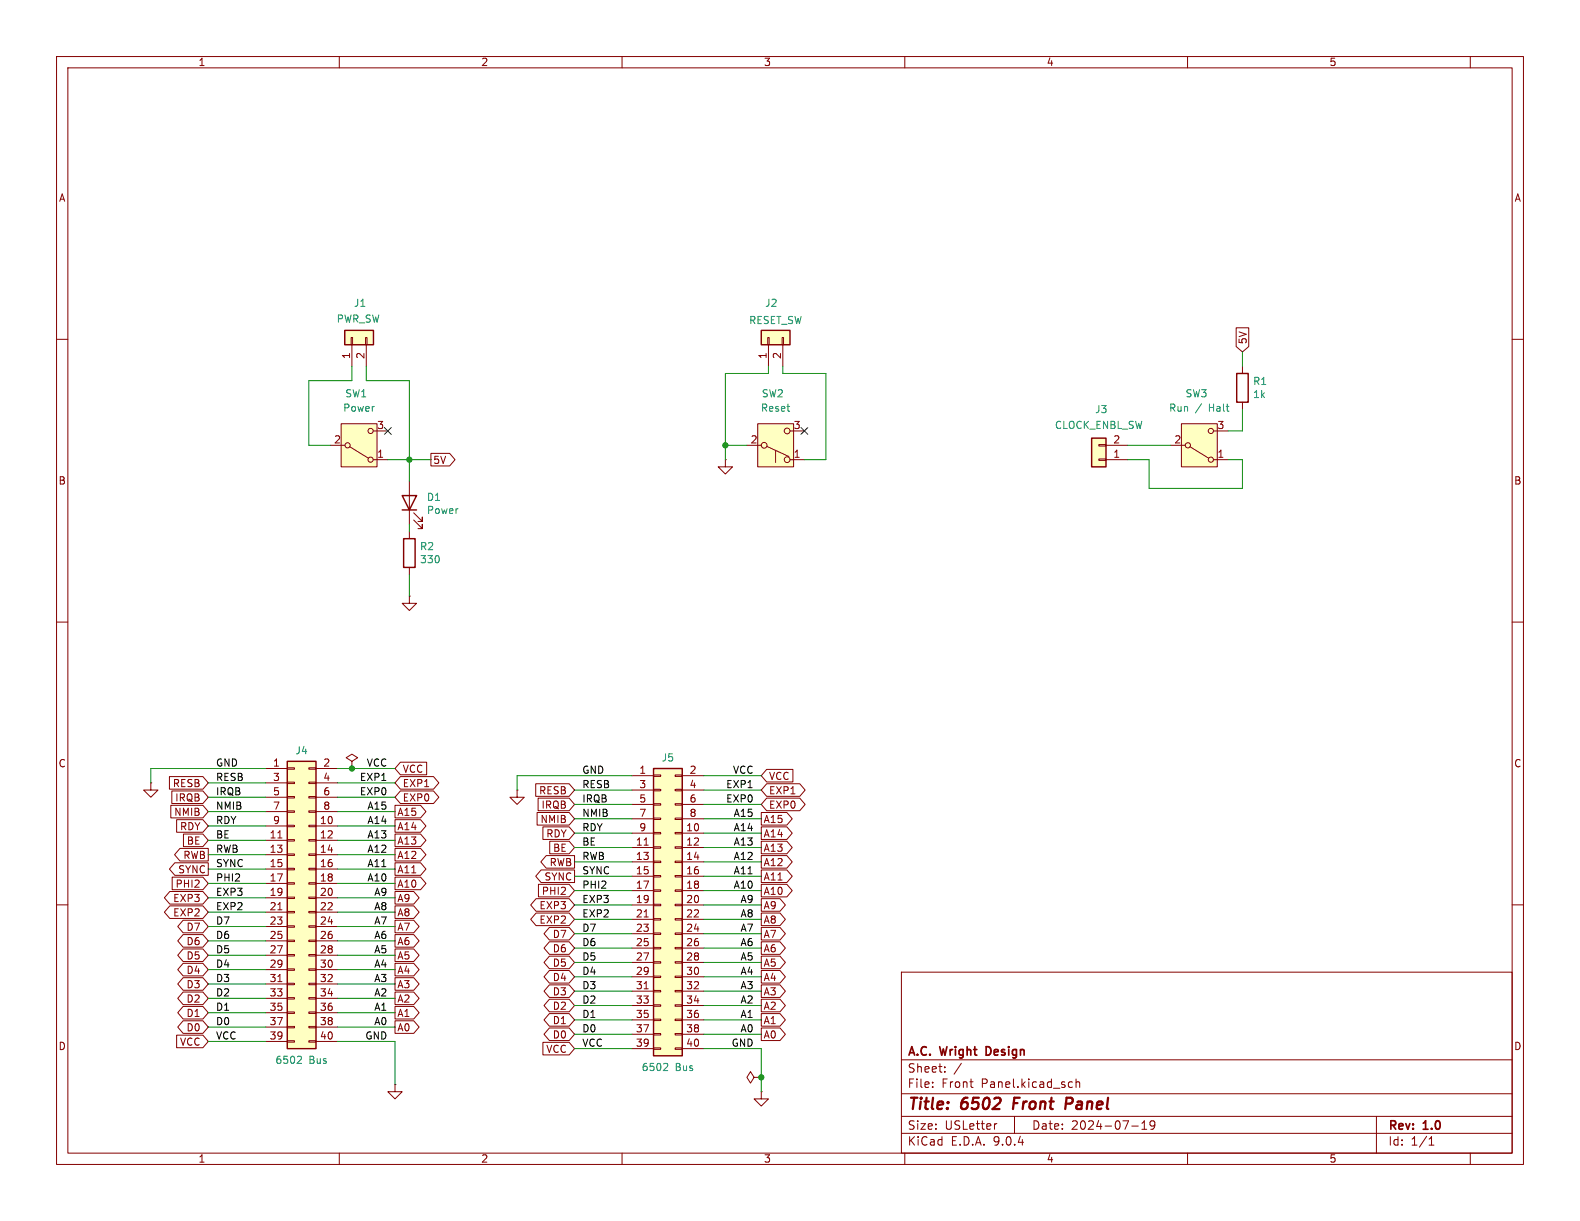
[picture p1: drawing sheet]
<svg xmlns="http://www.w3.org/2000/svg" width="279mm" height="216mm" viewBox="0 0 279 216" stroke-linecap="round" stroke-linejoin="round" font-family="sans-serif">
<g fill="none" stroke="#840000" stroke-width=".18">
<path d="M10 10h259.4v195.9h-259.4zM12 12h255.4v191.9h-255.4zM60 10v2M110 10v2M160 10v2M210 10v2M260 10v2M10 60h2M267.4 60h2M128.3 81.3v1.3h1.2l-1.2 1.2-1.3-1.2h1.3M128.3 81.3h.1M10 110h2"/>
<path d="M267.4 110h2M10 160h2M159.4 171.9h108v32h-108zM267.4 160h2M159.4 197.4h108M159.4 193.4h108M159.4 187.4h108M164.9 192.1v.2M164.9 191.4v.1M167.1 189.4v.2M167.1 188.7v.1M170 188l-1.3 1.9"/>
<path d="M171.5 191.3h.6M171.9 192.3h.2M176.3 198.7l-.3 .1M179.4 197.4v3M189.2 191.3l.4 .1M189.6 192.2l-.4 .1M190.3 191.4l.2-.1 .4 .1v.9M190.3 190.8v1.5M200.1 199.1h1.2M201.9 199.7h.9M201.9 198.6l.5-.4v1.5M204.2 198.8l-.3 .3h-.3l-.2-.3 .1-.5 .4-.1 .2 .1a.99 .99 0 0 1-.3 1.4h-.3"/>
<path d="M243.4 197.4v6.5M60 203.9v2M110 203.9v2M159.4 200.4h108M160 203.9v2M210 203.9v2M252.7 202.5h.9M252.7 201.4l.4-.4v1.5M260 203.9v2"/>
</g>
<path d="M179.4 194.1l-.3 2M189.4 194.1h-.8l-.2 2M189.4 195.1l-.9 .1" fill="none" stroke="#840000" stroke-width=".4"/>
<path d="M174.7 185.1h-.3v1.5h.3" fill="none" stroke="#840000" stroke-width=".3"/>
<path d="M115.6 135.9h5v50.8h-5z" fill="#ffffc2"/>
<path d="M71.1 87.6h2.6l-1.3 2.6zM71.1 90.2h2.6M71.4 95.3h2v5h-2zM115.6 135.9h5v50.8h-5z" fill="none" stroke="#840000" stroke-width=".25"/>
<g fill="none" stroke="#840000" stroke-width=".18">
<path d="M72.4 85.1v7.6M72.4 94v1.3M73.2 91.9l1.5 1.6v-.8v.8h-.8M73.2 90.7l1.5 1.5v-.8v.8h-.8M72.4 105.4v1.3h1.3l-1.3 1.3-1.3-1.3h1.3M72.4 105.4h.1M72.4 100.3v1.3M26.7 138.4v1.3h1.2l-1.2 1.3-1.3-1.3h1.3M26.7 138.4h.1M111.8 137.2h3.8M111.8 139.7h3.8M115.6 137h1.2v.3h-1.2z"/>
<path d="M115.6 139.6h1.2v.2h-1.2zM119.4 137h1.2v.3h-1.2zM119.4 139.6h1.2v.2h-1.2zM120.6 137.2h3.9M120.6 139.7h3.9M111.8 142.2h3.8M111.8 144.8h3.8M111.8 147.3h3.8M111.8 149.9h3.8M111.8 152.4h3.8M111.8 154.9h3.8M111.8 157.5h3.8"/>
<path d="M113.9 149.4h.7M115.6 142.1h1.2v.3h-1.2zM115.6 144.7h1.2v.2h-1.2zM115.6 147.2h1.2v.2h-1.2zM115.6 149.7h1.2v.3h-1.2zM115.6 152.3h1.2v.2h-1.2zM115.6 154.8h1.2v.3h-1.2zM115.6 157.4h1.2v.2h-1.2zM115.6 159.9h1.2v.2h-1.2zM119.4 142.1h1.2v.3h-1.2zM119.4 144.7h1.2v.2h-1.2zM119.4 147.2h1.2v.2h-1.2z"/>
<path d="M119.4 149.7h1.2v.3h-1.2zM119.4 152.3h1.2v.2h-1.2zM119.4 154.8h1.2v.3h-1.2zM119.4 157.4h1.2v.2h-1.2zM119.4 159.9h1.2v.2h-1.2zM120.6 142.2h3.9M120.6 144.8h3.9M120.6 147.3h3.9M120.6 149.9h3.9M120.6 152.4h3.9M120.6 154.9h3.9M120.6 157.5h3.9"/>
<path d="M111.8 160h3.8M111.8 162.6h3.8M111.8 165.1h3.8M111.8 167.6h3.8M111.8 170.2h3.8M111.8 172.7h3.8M111.8 175.3h3.8M111.8 177.8h3.8M113.9 162.1h.7M113.9 174.8h.7M115.6 162.4h1.2v.3h-1.2zM115.6 165h1.2v.2h-1.2z"/>
<path d="M115.6 167.5h1.2v.3h-1.2zM115.6 170.1h1.2v.2h-1.2zM115.6 172.6h1.2v.2h-1.2zM115.6 175.1h1.2v.3h-1.2zM115.6 177.7h1.2v.2h-1.2zM119.4 162.4h1.2v.3h-1.2zM119.4 165h1.2v.2h-1.2zM119.4 167.5h1.2v.3h-1.2zM119.4 170.1h1.2v.2h-1.2zM119.4 172.6h1.2v.2h-1.2zM119.4 175.1h1.2v.3h-1.2zM119.4 177.7h1.2v.2h-1.2z"/>
<path d="M120.6 160h3.9M120.6 162.6h3.9M120.6 165.1h3.9M120.6 167.6h3.9M120.6 170.2h3.9M120.6 172.7h3.9M120.6 175.3h3.9M120.6 177.8h3.9M111.8 180.3h3.8M111.8 182.9h3.8M111.8 185.4h3.8M115.6 180.2h1.2v.3h-1.2z"/>
<path d="M115.6 182.8h1.2v.2h-1.2zM115.6 185.3h1.2v.2h-1.2zM119.4 180.2h1.2v.3h-1.2zM119.4 182.8h1.2v.2h-1.2zM119.4 185.3h1.2v.2h-1.2zM120.6 180.3h3.9M120.6 182.9h3.9M120.6 185.4h3.9"/>
</g>
<path d="M117.8 188l.3 .3-.1 .3-.7 .7h.8" fill="none" stroke="#008484" stroke-width=".18"/>
<path d="M50.8 134.6h5.1v50.8h-5.1z" fill="#ffffc2"/>
<path d="M50.8 134.6h5.1v50.8h-5.1z" fill="none" stroke="#840000" stroke-width=".25"/>
<g fill="none" stroke="#840000" stroke-width=".18">
<path d="M47 135.9h3.8M47 138.4h3.8M50.8 135.8h1.3v.2h-1.3zM50.8 138.3h1.3v.3h-1.3zM54.6 135.8h1.3v.2h-1.3zM54.6 138.3h1.3v.3h-1.3zM55.9 135.9h3.8M55.9 138.4h3.8M47 141h3.8M47 143.5h3.8M47 146.1h3.8M47 148.6h3.8"/>
<path d="M47 151.1h3.8M47 153.7h3.8M47 156.2h3.8M47 158.8h3.8M49.1 148.2h.8M50.8 140.8h1.3v.3h-1.3zM50.8 143.4h1.3v.2h-1.3zM50.8 145.9h1.3v.3h-1.3zM50.8 148.5h1.3v.2h-1.3zM50.8 151h1.3v.3h-1.3zM50.8 153.5h1.3v.3h-1.3zM50.8 156.1h1.3v.2h-1.3z"/>
<path d="M50.8 158.6h1.3v.3h-1.3zM54.6 140.8h1.3v.3h-1.3zM54.6 143.4h1.3v.2h-1.3zM54.6 145.9h1.3v.3h-1.3zM54.6 148.5h1.3v.2h-1.3zM54.6 151h1.3v.3h-1.3zM54.6 153.5h1.3v.3h-1.3zM54.6 156.1h1.3v.2h-1.3zM54.6 158.6h1.3v.3h-1.3zM55.9 141h3.8M55.9 143.5h3.8M55.9 146.1h3.8"/>
<path d="M55.9 148.6h3.8M55.9 151.1h3.8M55.9 153.7h3.8M55.9 156.2h3.8M55.9 158.8h3.8M47 161.3h3.8M47 163.8h3.8M47 166.4h3.8M47 168.9h3.8M47 171.5h3.8M47 174h3.8M47 176.5h3.8"/>
<path d="M47 179.1h3.8M49.1 160.9h.8M49.1 173.6h.8M50.8 161.2h1.3v.2h-1.3zM50.8 163.7h1.3v.3h-1.3zM50.8 166.2h1.3v.3h-1.3zM50.8 168.8h1.3v.2h-1.3zM50.8 171.3h1.3v.3h-1.3zM50.8 173.9h1.3v.2h-1.3zM50.8 176.4h1.3v.3h-1.3zM50.8 178.9h1.3v.3h-1.3zM54.6 161.2h1.3v.2h-1.3z"/>
<path d="M54.6 163.7h1.3v.3h-1.3zM54.6 166.2h1.3v.3h-1.3zM54.6 168.8h1.3v.2h-1.3zM54.6 171.3h1.3v.3h-1.3zM54.6 173.9h1.3v.2h-1.3zM54.6 176.4h1.3v.3h-1.3zM54.6 178.9h1.3v.3h-1.3zM55.9 161.3h3.8M55.9 163.8h3.8M55.9 166.4h3.8M55.9 168.9h3.8M55.9 171.5h3.8"/>
<path d="M55.9 174h3.8M55.9 176.5h3.8M55.9 179.1h3.8M47 181.6h3.8M47 184.2h3.8M50.8 181.5h1.3v.2h-1.3zM50.8 184h1.3v.3h-1.3zM54.6 181.5h1.3v.2h-1.3zM54.6 184h1.3v.3h-1.3zM55.9 181.6h3.8M55.9 184.2h3.8"/>
</g>
<path d="M53.1 186.8l.2 .2-.1 .3-.7 .7h.8" fill="none" stroke="#008484" stroke-width=".18"/>
<path d="M61 58.4h5v2.6h-5z" fill="#ffffc2"/>
<path d="M61 58.4h5v2.6h-5z" fill="none" stroke="#840000" stroke-width=".25"/>
<path d="M62.1 59.7h.3v1.3h-.3zM64.6 59.7h.3v1.3h-.3zM62.2 61v3.8M64.8 61v3.8M62.2 134.6l1-.6-1-.6-1 .6 1 .6v1.3M62.2 135.9h.1M91.4 139.7v1.3h1.3l-1.3 1.2-1.2-1.2h1.2M91.4 139.7h.1M133.3 190.5l-.6-1-.6 1 .6 1 .6-1h1.3M134.6 190.5h.1M134.6 193v1.3h1.3l-1.3 1.3-1.3-1.3h1.3M134.6 193h.1" fill="none" stroke="#840000" stroke-width=".18"/>
<path d="M60.3 74.9h6.4v7.7h-6.4z" fill="#ffffc2"/>
<g fill="none" stroke="#840000" stroke-width=".18">
<path d="M58.4 78.7h2.6M60.3 74.9h6.4v7.7h-6.4zM61.8 79l3.4 2M66 76.2h2.6M219.7 64.8v1.2M219.7 71.1v1.3M66 81.3h2.6M69.8 191.8v1.2h1.3l-1.3 1.3-1.2-1.3h1.2M69.8 191.8h.1"/>
<circle cx="61.5" cy="78.7" r=".46"/>
<circle cx="65.5" cy="76.2" r=".46"/>
<circle cx="65.5" cy="81.3" r=".46"/>
</g>
<path d="M218.7 66h2v5.1h-2z" fill="none" stroke="#840000" stroke-width=".25"/>
<path d="M134 74.9h6.3v7.7h-6.3z" fill="#ffffc2"/>
<g fill="none" stroke="#840000" stroke-width=".18">
<path d="M132.1 78.7h2.5M134 74.9h6.3v7.7h-6.3zM135.6 78.9l3.9 1.8M137.2 79.8v2M139.7 76.2h2.5M139.7 81.3h2.5"/>
<circle cx="135.1" cy="78.7" r=".51"/>
<circle cx="139.2" cy="76.2" r=".51"/>
<circle cx="139.2" cy="81.3" r=".51"/>
</g>
<path d="M134.6 58.4h5.1v2.6h-5.1z" fill="#ffffc2"/>
<path d="M134.6 58.4h5.1v2.6h-5.1z" fill="none" stroke="#840000" stroke-width=".25"/>
<path d="M135.8 59.7h.2v1.3h-.2zM138.3 59.7h.3v1.3h-.3zM135.9 61v3.8M138.4 61v3.8" fill="none" stroke="#840000" stroke-width=".18"/>
<path d="M193 77.5h2.6v5.1h-2.6z" fill="#ffffc2"/>
<path d="M193 77.5h2.6v5.1h-2.6z" fill="none" stroke="#840000" stroke-width=".25"/>
<path d="M194.3 78.6h1.3v.3h-1.3zM195.6 78.7h3.8M194.3 81.2h1.3v.2h-1.3zM195.6 81.3h3.8" fill="none" stroke="#840000" stroke-width=".18"/>
<path d="M208.9 74.9h6.4v7.7h-6.4z" fill="#ffffc2"/>
<g fill="none" stroke="#840000" stroke-width=".18">
<path d="M218.6 58h2.2v3.3l-1.1 .9-1.1-.9zM207 78.7h2.5M208.9 74.9h6.4v7.7h-6.4zM210.4 79l3.3 2M214.6 76.2h2.6M76.2 80.2h3.3l1 1.1-1 1.1h-3.3zM214.6 81.3h2.6M30 137.3h5.9l.9 1.1-.9 1.1h-5.9zM30.4 139.9h5.5l.9 1.1-.9 1.1h-5.5zM70.8 134.8h4.6v2.2h-4.6l-1-1.1zM70.8 139.9h5.9l.9 1.1-.9 1.1h-5.9l-1-1.1zM70.8 137.3h5.9l.9 1.1-.9 1.1h-5.9l-1-1.1z"/>
<path d="M94.7 138.6h5.9l1 1.1-1 1.1h-5.9zM135.6 136h4.6v2.3h-4.6l-1-1.1zM135.6 138.6h5.8l1 1.1-1 1.1h-5.8l-1-1.1zM30 157.6h5.9l.9 1.2-.9 1.1h-5.9l-.9-1.1zM30.2 142.4h5.7l.9 1.1-.9 1.1h-5.7zM30.4 155.1h5.5l.9 1.1-.9 1.1h-5.5zM30.9 152.6h5.9v2.2h-5.9l-.9-1.1zM31.2 144.9h4.7l.9 1.2-.9 1.1h-4.7zM31.8 150h5v2.2h-5l-.9-1.1zM32.4 147.5h3.5l.9 1.1-.9 1.1h-3.5zM69.8 150h4.6l.9 1.1-.9 1.1h-4.6zM69.8 157.6h3.4l.9 1.2-.9 1.1h-3.4z"/>
<path d="M69.8 155.1h4.6l.9 1.1-.9 1.1h-4.6zM69.8 152.6h4.6l.9 1.1-.9 1.1h-4.6zM69.8 147.5h4.6l.9 1.1-.9 1.1h-4.6zM69.8 142.4h4.6l.9 1.1-.9 1.1h-4.6zM69.8 144.9h4.6l.9 1.2-.9 1.1h-4.6zM94.8 158.9h5.8l1 1.1-1 1.1h-5.8l-1-1.1zM95 143.7h5.6l1 1.1-1 1.1h-5.6zM95.2 141.1h5.4l1 1.1-1 1.2h-5.4zM95.2 156.4h5.4l1 1.1-1 1.1h-5.4zM95.7 153.8h5.9v2.3h-5.9l-1-1.2zM96 146.2h4.6l1 1.1-1 1.1h-4.6zM96.6 151.3h5v2.2h-5l-1-1.1z"/>
<path d="M97.2 148.7h3.4l1 1.2-1 1.1h-3.4zM134.6 143.7h4.5l1 1.1-1 1.1h-4.5zM134.6 158.9h3.3l1 1.1-1 1.1h-3.3zM134.6 146.2h4.5l1 1.1-1 1.1h-4.5zM134.6 148.7h4.5l1 1.2-1 1.1h-4.5zM134.6 151.3h4.5l1 1.1-1 1.1h-4.5zM134.6 153.8h4.5l1 1.1-1 1.2h-4.5zM134.6 156.4h4.5l1 1.1-1 1.1h-4.5zM135.6 141.1h5.8l1 1.1-1 1.2h-5.8l-1-1.2zM30 160.2h5.9l.9 1.1-.9 1.1h-5.9l-.9-1.1zM32.4 165.3h3.5l.9 1.1-.9 1.1h-3.5l-1-1.1zM32.4 167.8h3.5l.9 1.1-.9 1.1h-3.5l-1-1.1z"/>
<path d="M32.4 162.7h3.5l.9 1.1-.9 1.1h-3.5l-1-1.1zM32.4 178h3.5l.9 1.1-.9 1.1h-3.5l-1-1.1zM32.4 170.3h3.5l.9 1.2-.9 1.1h-3.5l-1-1.1zM32.4 172.9h3.5l.9 1.1-.9 1.1h-3.5l-1-1.1zM32.4 175.4h3.5l.9 1.1-.9 1.1h-3.5l-1-1.1zM69.8 178h3.4l.9 1.1-.9 1.1h-3.4zM69.8 172.9h3.4l.9 1.1-.9 1.1h-3.4zM69.8 175.4h3.4l.9 1.1-.9 1.1h-3.4zM69.8 167.8h3.4l.9 1.1-.9 1.1h-3.4zM69.8 165.3h3.4l.9 1.1-.9 1.1h-3.4zM69.8 160.2h3.4l.9 1.1-.9 1.1h-3.4zM69.8 162.7h3.4l.9 1.1-.9 1.1h-3.4z"/>
<path d="M69.8 170.3h3.4l.9 1.2-.9 1.1h-3.4zM94.8 161.4h5.8l1 1.2-1 1.1h-5.8l-1-1.1zM97.2 179.2h3.4l1 1.1-1 1.2h-3.4l-1-1.2zM97.2 174.1h3.4l1 1.2-1 1.1h-3.4l-1-1.1zM97.2 176.7h3.4l1 1.1-1 1.1h-3.4l-1-1.1zM97.2 169.1h3.4l1 1.1-1 1.1h-3.4l-1-1.1zM97.2 166.5h3.4l1 1.1-1 1.2h-3.4l-1-1.2zM97.2 171.6h3.4l1 1.1-1 1.1h-3.4l-1-1.1zM97.2 164h3.4l1 1.1-1 1.1h-3.4l-1-1.1zM134.6 161.4h3.3l1 1.2-1 1.1h-3.3zM134.6 166.5h3.3l1 1.1-1 1.2h-3.3zM134.6 164h3.3l1 1.1-1 1.1h-3.3z"/>
<path d="M134.6 169.1h3.3l1 1.1-1 1.1h-3.3zM134.6 174.1h3.3l1 1.2-1 1.1h-3.3zM134.6 179.2h3.3l1 1.1-1 1.2h-3.3zM134.6 176.7h3.3l1 1.1-1 1.1h-3.3zM134.6 171.6h3.3l1 1.1-1 1.1h-3.3zM31.2 183h4.7l.9 1.2-.9 1.1h-4.7zM32.4 180.5h3.5l.9 1.1-.9 1.1h-3.5l-1-1.1zM69.8 180.5h3.4l.9 1.1-.9 1.1h-3.4zM96 184.3h4.6l1 1.1-1 1.1h-4.6zM97.2 181.8h3.4l1 1.1-1 1.1h-3.4l-1-1.1zM134.6 181.8h3.3l1 1.1-1 1.1h-3.3z"/>
<circle cx="210.1" cy="78.7" r=".46"/>
<circle cx="214.1" cy="76.2" r=".46"/>
<circle cx="214.1" cy="81.3" r=".46"/>
</g>
<g fill="none" stroke="#008400" stroke-width=".18">
<path d="M62.2 64.8v2.5h-7.6v11.4h3.8M64.8 64.8v2.5h7.6v17.8M128.3 78.7h3.8M135.9 64.8v1.2h-7.6v15.3M138.4 64.8v1.2h7.6v15.3h-3.8M199.4 78.7h7.6M219.7 62.2v2.6M219.7 72.4v3.8h-2.5M68.6 81.3h7.6M72.4 92.7v1.3M199.4 81.3h3.8v5.1h16.5v-5.1h-2.5M72.4 101.6v3.8"/>
<path d="M36.8 138.4h10.2M47 135.9h-20.3v2.5M59.7 135.9h10.1M59.7 138.4h10.1M101.6 139.7h10.2M111.8 137.2h-20.4v2.5M124.5 137.2h10.1M124.5 139.7h10.1M36.8 153.7h10.2M36.8 156.2h10.2M36.8 151.1h10.2M36.8 143.5h10.2"/>
<path d="M36.8 158.8h10.2M36.8 148.6h10.2M36.8 146.1h10.2M36.8 141h10.2M59.7 153.7h10.1M59.7 156.2h10.1M59.7 151.1h10.1M59.7 143.5h10.1M59.7 158.8h10.1M59.7 148.6h10.1M59.7 146.1h10.1M59.7 141h10.1"/>
<path d="M101.6 149.9h10.2M101.6 147.3h10.2M101.6 157.5h10.2M101.6 144.8h10.2M101.6 142.2h10.2M101.6 154.9h10.2M101.6 152.4h10.2M124.5 149.9h10.1M124.5 147.3h10.1M124.5 157.5h10.1M124.5 144.8h10.1M124.5 142.2h10.1"/>
<path d="M124.5 154.9h10.1M124.5 152.4h10.1M36.8 176.5h10.2M36.8 174h10.2M36.8 168.9h10.2M36.8 166.4h10.2M36.8 179.1h10.2M36.8 163.8h10.2M36.8 161.3h10.2M36.8 171.5h10.2M59.7 176.5h10.1M59.7 174h10.1"/>
<path d="M59.7 168.9h10.1M59.7 166.4h10.1M59.7 179.1h10.1M59.7 163.8h10.1M59.7 161.3h10.1M59.7 171.5h10.1M101.6 167.6h10.2M101.6 175.3h10.2M101.6 170.2h10.2M101.6 162.6h10.2M101.6 160h10.2M101.6 165.1h10.2"/>
<path d="M101.6 177.8h10.2M101.6 172.7h10.2M124.5 167.6h10.1M124.5 175.3h10.1M124.5 170.2h10.1M124.5 162.6h10.1M124.5 160h10.1M124.5 165.1h10.1M124.5 177.8h10.1M124.5 172.7h10.1M36.8 184.2h10.2M36.8 181.6h10.2"/>
<path d="M59.7 184.2h10.1v7.6M59.7 181.6h10.1M101.6 185.4h10.2M101.6 180.3h10.2M101.6 182.9h10.2M124.5 185.4h10.1v7.6M124.5 180.3h10.1M124.5 182.9h10.1"/>
</g>
<path d="M68 75.6l1.2 1.2M69.2 75.6l-1.2 1.2M141.6 75.6l1.2 1.2M142.8 75.6l-1.2 1.2" fill="none" stroke="#000084" stroke-width=".18"/>
<g fill="#008400" stroke="#008400" stroke-width=".18">
<circle cx="134.6" cy="190.5" r=".46"/>
<circle cx="128.3" cy="78.7" r=".46"/>
<circle cx="72.4" cy="81.3" r=".46"/>
<circle cx="62.2" cy="135.9" r=".46"/>
</g>
<g font-size="2.8" fill="#840000">
<text x="160.4" y="196.8">Title:</text>
<text x="170.1" y="196.8">6502</text>
<text x="180" y="196.8">Front</text>
<text x="190" y="196.8">Panel</text>
</g>
<g font-size="2.1" fill="#840000">
<text x="160.4" y="189.9">Sheet:</text>
<text x="160.4" y="187.1">A.C.</text>
<text x="166.4" y="187.1">Wright</text>
<text x="175" y="187.1">Design</text>
<text x="160.4" y="192.6">File:</text>
<text x="166.5" y="192.6">Front</text>
<text x="173.6" y="192.6">Panel.kicad_sch</text>
<text x="160.4" y="202.8">KiCad</text>
<text x="160.4" y="200">Size:</text>
<text x="167.1" y="200">USLetter</text>
<text x="168.1" y="202.8">E.D.A.</text>
<text x="175.7" y="202.8">9.0.4</text>
<text x="182.4" y="200">Date:</text>
<text x="189.4" y="200">2024-07-19</text>
<text x="245.4" y="200.2">Rev:</text>
<text x="245.4" y="202.8">Id:</text>
<text x="249.5" y="202.8">1/1</text>
<text x="251.8" y="200.2">1.0</text>
</g>
<g font-size="1.8" fill="#840000">
<text x="35" y="11.9">1</text>
<text x="85" y="11.9">2</text>
<text x="135" y="11.9">3</text>
<text x="185" y="11.9">4</text>
<text x="235" y="11.9">5</text>
<text x="10.3" y="35.9">A</text>
<text x="267.7" y="35.9">A</text>
<text x="62" y="63.6" transform="rotate(-90 62 63.6)">1</text>
<text x="64.5" y="63.6" transform="rotate(-90 64.5 63.6)">2</text>
<text x="135.6" y="63.6" transform="rotate(-90 135.6 63.6)">1</text>
<text x="138.2" y="63.6" transform="rotate(-90 138.2 63.6)">2</text>
<text x="220.7" y="61" transform="rotate(-90 220.7 61)">5V</text>
<text x="66.6" y="75.9">3</text>
<text x="140.3" y="75.9">3</text>
<text x="215.2" y="75.9">3</text>
<text x="59" y="78.5">2</text>
<text x="66.6" y="81">1</text>
<text x="76.5" y="82.2">5V</text>
<text x="132.6" y="78.5">2</text>
<text x="140.3" y="81">1</text>
<text x="196.8" y="81">1</text>
<text x="196.8" y="78.5">2</text>
<text x="207.6" y="78.5">2</text>
<text x="215.2" y="81">1</text>
<text x="10.3" y="85.9">B</text>
<text x="267.7" y="85.9">B</text>
<text x="10.3" y="135.9">C</text>
<text x="48.2" y="135.6">1</text>
<text x="57.1" y="135.6">2</text>
<text x="71.1" y="136.8">VCC</text>
<text x="113" y="136.9">1</text>
<text x="121.8" y="136.9">2</text>
<text x="267.7" y="135.9">C</text>
<text x="30.5" y="139.4">RESB</text>
<text x="30.9" y="141.9">IRQB</text>
<text x="48.2" y="138.2">3</text>
<text x="48.2" y="140.7">5</text>
<text x="48.2" y="143.3">7</text>
<text x="57.1" y="138.2">4</text>
<text x="57.1" y="140.7">6</text>
<text x="57.1" y="143.3">8</text>
<text x="71.1" y="141.9">EXP0</text>
<text x="71.1" y="139.4">EXP1</text>
<text x="95.2" y="140.7">RESB</text>
<text x="95.7" y="143.2">IRQB</text>
<text x="113" y="139.4">3</text>
<text x="113" y="142">5</text>
<text x="121.8" y="139.4">4</text>
<text x="121.8" y="142">6</text>
<text x="135.9" y="143.2">EXP0</text>
<text x="135.9" y="138.1">VCC</text>
<text x="135.9" y="140.7">EXP1</text>
<text x="30.7" y="144.5">NMIB</text>
<text x="31.7" y="147">RDY</text>
<text x="32.9" y="149.5">BE</text>
<text x="47.6" y="148.3">11</text>
<text x="48.2" y="145.8">9</text>
<text x="56.5" y="145.8">10</text>
<text x="56.5" y="148.3">12</text>
<text x="70.2" y="149.5">A13</text>
<text x="70.2" y="144.5">A15</text>
<text x="70.2" y="147">A14</text>
<text x="95.5" y="145.7">NMIB</text>
<text x="96.5" y="148.3">RDY</text>
<text x="112.4" y="149.6">11</text>
<text x="113" y="144.5">7</text>
<text x="113" y="147.1">9</text>
<text x="121.2" y="147.1">10</text>
<text x="121.2" y="149.6">12</text>
<text x="121.8" y="144.5">8</text>
<text x="134.9" y="145.7">A15</text>
<text x="134.9" y="148.3">A14</text>
<text x="31.4" y="154.6">SYNC</text>
<text x="32.3" y="152.1">RWB</text>
<text x="47.6" y="150.9">13</text>
<text x="47.6" y="153.4">15</text>
<text x="47.6" y="156">17</text>
<text x="56.5" y="150.9">14</text>
<text x="56.5" y="153.4">16</text>
<text x="56.5" y="156">18</text>
<text x="70.2" y="152.1">A12</text>
<text x="70.2" y="154.6">A11</text>
<text x="96.2" y="155.9">SYNC</text>
<text x="97.1" y="153.4">RWB</text>
<text x="97.7" y="150.8">BE</text>
<text x="112.4" y="152.1">13</text>
<text x="112.4" y="154.7">15</text>
<text x="121.2" y="152.1">14</text>
<text x="121.2" y="154.7">16</text>
<text x="134.9" y="150.8">A13</text>
<text x="134.9" y="153.4">A12</text>
<text x="134.9" y="155.9">A11</text>
<text x="30.5" y="159.7">EXP3</text>
<text x="30.9" y="157.2">PHI2</text>
<text x="47.6" y="158.5">19</text>
<text x="47.6" y="161">21</text>
<text x="56.5" y="158.5">20</text>
<text x="56.5" y="161">22</text>
<text x="70.2" y="159.7">A9</text>
<text x="70.2" y="157.2">A10</text>
<text x="95.3" y="161">EXP3</text>
<text x="95.7" y="158.4">PHI2</text>
<text x="112.4" y="157.2">17</text>
<text x="112.4" y="159.8">19</text>
<text x="121.2" y="157.2">18</text>
<text x="121.2" y="159.8">20</text>
<text x="134.9" y="161">A9</text>
<text x="134.9" y="158.4">A10</text>
<text x="30.5" y="162.2">EXP2</text>
<text x="32.9" y="167.3">D6</text>
<text x="32.9" y="164.8">D7</text>
<text x="47.6" y="163.6">23</text>
<text x="47.6" y="166.1">25</text>
<text x="56.5" y="163.6">24</text>
<text x="56.5" y="166.1">26</text>
<text x="70.2" y="167.3">A6</text>
<text x="70.2" y="162.2">A8</text>
<text x="70.2" y="164.8">A7</text>
<text x="95.3" y="163.5">EXP2</text>
<text x="97.6" y="166.1">D7</text>
<text x="112.4" y="162.3">21</text>
<text x="112.4" y="164.8">23</text>
<text x="112.4" y="167.4">25</text>
<text x="121.2" y="162.3">22</text>
<text x="121.2" y="164.8">24</text>
<text x="121.2" y="167.4">26</text>
<text x="134.9" y="163.5">A8</text>
<text x="134.9" y="166.1">A7</text>
<text x="32.9" y="169.9">D5</text>
<text x="32.9" y="172.4">D4</text>
<text x="47.6" y="168.7">27</text>
<text x="47.6" y="171.2">29</text>
<text x="47.6" y="173.7">31</text>
<text x="56.5" y="168.7">28</text>
<text x="56.5" y="171.2">30</text>
<text x="56.5" y="173.7">32</text>
<text x="70.2" y="169.9">A5</text>
<text x="70.2" y="172.4">A4</text>
<text x="97.6" y="171.1">D5</text>
<text x="97.6" y="168.6">D6</text>
<text x="97.6" y="173.7">D4</text>
<text x="112.4" y="169.9">27</text>
<text x="112.4" y="172.5">29</text>
<text x="121.2" y="169.9">28</text>
<text x="121.2" y="172.5">30</text>
<text x="134.9" y="168.6">A6</text>
<text x="134.9" y="171.1">A5</text>
<text x="134.9" y="173.7">A4</text>
<text x="32.9" y="174.9">D3</text>
<text x="32.9" y="177.5">D2</text>
<text x="47.6" y="176.3">33</text>
<text x="47.6" y="178.8">35</text>
<text x="56.5" y="176.3">34</text>
<text x="56.5" y="178.8">36</text>
<text x="70.2" y="174.9">A3</text>
<text x="70.2" y="177.5">A2</text>
<text x="97.6" y="176.2">D3</text>
<text x="97.6" y="178.8">D2</text>
<text x="112.4" y="175">31</text>
<text x="112.4" y="177.5">33</text>
<text x="121.2" y="175">32</text>
<text x="121.2" y="177.5">34</text>
<text x="134.9" y="176.2">A3</text>
<text x="134.9" y="178.8">A2</text>
<text x="10.3" y="185.9">D</text>
<text x="31.7" y="185.1">VCC</text>
<text x="32.9" y="182.6">D0</text>
<text x="32.9" y="180">D1</text>
<text x="47.6" y="181.4">37</text>
<text x="47.6" y="183.9">39</text>
<text x="56.5" y="181.4">38</text>
<text x="56.5" y="183.9">40</text>
<text x="70.2" y="182.6">A0</text>
<text x="70.2" y="180">A1</text>
<text x="97.6" y="181.3">D1</text>
<text x="97.6" y="183.8">D0</text>
<text x="112.4" y="180.1">35</text>
<text x="112.4" y="182.6">37</text>
<text x="112.4" y="185.2">39</text>
<text x="121.2" y="180.1">36</text>
<text x="121.2" y="182.6">38</text>
<text x="121.2" y="185.2">40</text>
<text x="134.9" y="181.3">A1</text>
<text x="134.9" y="183.8">A0</text>
<text x="267.7" y="185.9">D</text>
<text x="96.5" y="186.4">VCC</text>
<text x="35" y="205.8">1</text>
<text x="85" y="205.8">2</text>
<text x="135" y="205.8">3</text>
<text x="185" y="205.8">4</text>
<text x="235" y="205.8">5</text>
</g>
<g font-size="1.8" fill="#008484">
<text x="59.4" y="57.3">PWR_SW</text>
<text x="62.5" y="54.5">J1</text>
<text x="132.4" y="57.5">RESET_SW</text>
<text x="135.2" y="54.5">J2</text>
<text x="61" y="70.5">SW1</text>
<text x="134.6" y="70.5">SW2</text>
<text x="209.5" y="70.5">SW3</text>
<text x="221.5" y="68.3">R1</text>
<text x="221.5" y="70.6">1k</text>
<text x="60.6" y="73">Power</text>
<text x="134.5" y="73">Reset</text>
<text x="186.4" y="76">CLOCK_ENBL_SW</text>
<text x="193.6" y="73.3">J3</text>
<text x="206.6" y="73">Run</text>
<text x="211.4" y="73">/</text>
<text x="213.9" y="73">Halt</text>
<text x="75.4" y="88.8">D1</text>
<text x="75.4" y="91.1">Power</text>
<text x="74.2" y="97.5">R2</text>
<text x="74.2" y="99.8">330</text>
<text x="52.1" y="133.6">J4</text>
<text x="116.9" y="134.8">J5</text>
<text x="48.6" y="188.3">6502</text>
<text x="54.6" y="188.3">Bus</text>
<text x="113.4" y="189.6">6502</text>
<text x="119.4" y="189.6">Bus</text>
</g>
<g font-size="1.8">
<text x="38.1" y="135.6">GND</text>
<text x="64.7" y="135.6">VCC</text>
<text x="102.9" y="136.9">GND</text>
<text x="129.5" y="136.9">VCC</text>
<text x="38.1" y="138.2">RESB</text>
<text x="38.1" y="140.7">IRQB</text>
<text x="38.1" y="143.2">NMIB</text>
<text x="63.5" y="138.2">EXP1</text>
<text x="63.5" y="140.7">EXP0</text>
<text x="64.9" y="143.2">A15</text>
<text x="102.9" y="142">IRQB</text>
<text x="102.9" y="139.4">RESB</text>
<text x="128.3" y="142">EXP0</text>
<text x="128.3" y="139.4">EXP1</text>
<text x="38.1" y="148.3">BE</text>
<text x="38.1" y="145.8">RDY</text>
<text x="64.9" y="145.8">A14</text>
<text x="64.9" y="148.3">A13</text>
<text x="102.9" y="147.1">RDY</text>
<text x="102.9" y="144.5">NMIB</text>
<text x="102.9" y="149.6">BE</text>
<text x="129.6" y="149.6">A13</text>
<text x="129.6" y="147.1">A14</text>
<text x="129.6" y="144.5">A15</text>
<text x="38.1" y="153.4">SYNC</text>
<text x="38.1" y="150.9">RWB</text>
<text x="38.1" y="155.9">PHI2</text>
<text x="64.9" y="150.9">A12</text>
<text x="64.9" y="153.4">A11</text>
<text x="64.9" y="155.9">A10</text>
<text x="102.9" y="152.1">RWB</text>
<text x="102.9" y="154.7">SYNC</text>
<text x="129.6" y="152.1">A12</text>
<text x="129.6" y="154.7">A11</text>
<text x="38.1" y="158.5">EXP3</text>
<text x="38.1" y="161">EXP2</text>
<text x="66.1" y="158.5">A9</text>
<text x="66.1" y="161">A8</text>
<text x="102.9" y="157.2">PHI2</text>
<text x="102.9" y="159.8">EXP3</text>
<text x="129.6" y="157.2">A10</text>
<text x="130.8" y="159.8">A9</text>
<text x="38.1" y="163.6">D7</text>
<text x="38.1" y="166.1">D6</text>
<text x="66.1" y="163.6">A7</text>
<text x="66.1" y="166.1">A6</text>
<text x="102.9" y="167.4">D6</text>
<text x="102.9" y="164.8">D7</text>
<text x="102.9" y="162.3">EXP2</text>
<text x="130.8" y="162.3">A8</text>
<text x="130.8" y="167.4">A6</text>
<text x="130.8" y="164.8">A7</text>
<text x="38.1" y="171.2">D4</text>
<text x="38.1" y="173.7">D3</text>
<text x="38.1" y="168.6">D5</text>
<text x="66.1" y="173.7">A3</text>
<text x="66.1" y="168.6">A5</text>
<text x="66.1" y="171.2">A4</text>
<text x="102.9" y="172.5">D4</text>
<text x="102.9" y="169.9">D5</text>
<text x="130.8" y="172.5">A4</text>
<text x="130.8" y="169.9">A5</text>
<text x="38.1" y="178.8">D1</text>
<text x="38.1" y="176.3">D2</text>
<text x="66.1" y="176.3">A2</text>
<text x="66.1" y="178.8">A1</text>
<text x="102.9" y="175">D3</text>
<text x="102.9" y="177.5">D2</text>
<text x="130.8" y="177.5">A2</text>
<text x="130.8" y="175">A3</text>
<text x="38.1" y="183.9">VCC</text>
<text x="38.1" y="181.3">D0</text>
<text x="64.5" y="183.9">GND</text>
<text x="66.1" y="181.3">A0</text>
<text x="102.9" y="185.2">VCC</text>
<text x="102.9" y="180.1">D1</text>
<text x="102.9" y="182.6">D0</text>
<text x="129.3" y="185.2">GND</text>
<text x="130.8" y="182.6">A0</text>
<text x="130.8" y="180.1">A1</text>
</g>
</svg>
